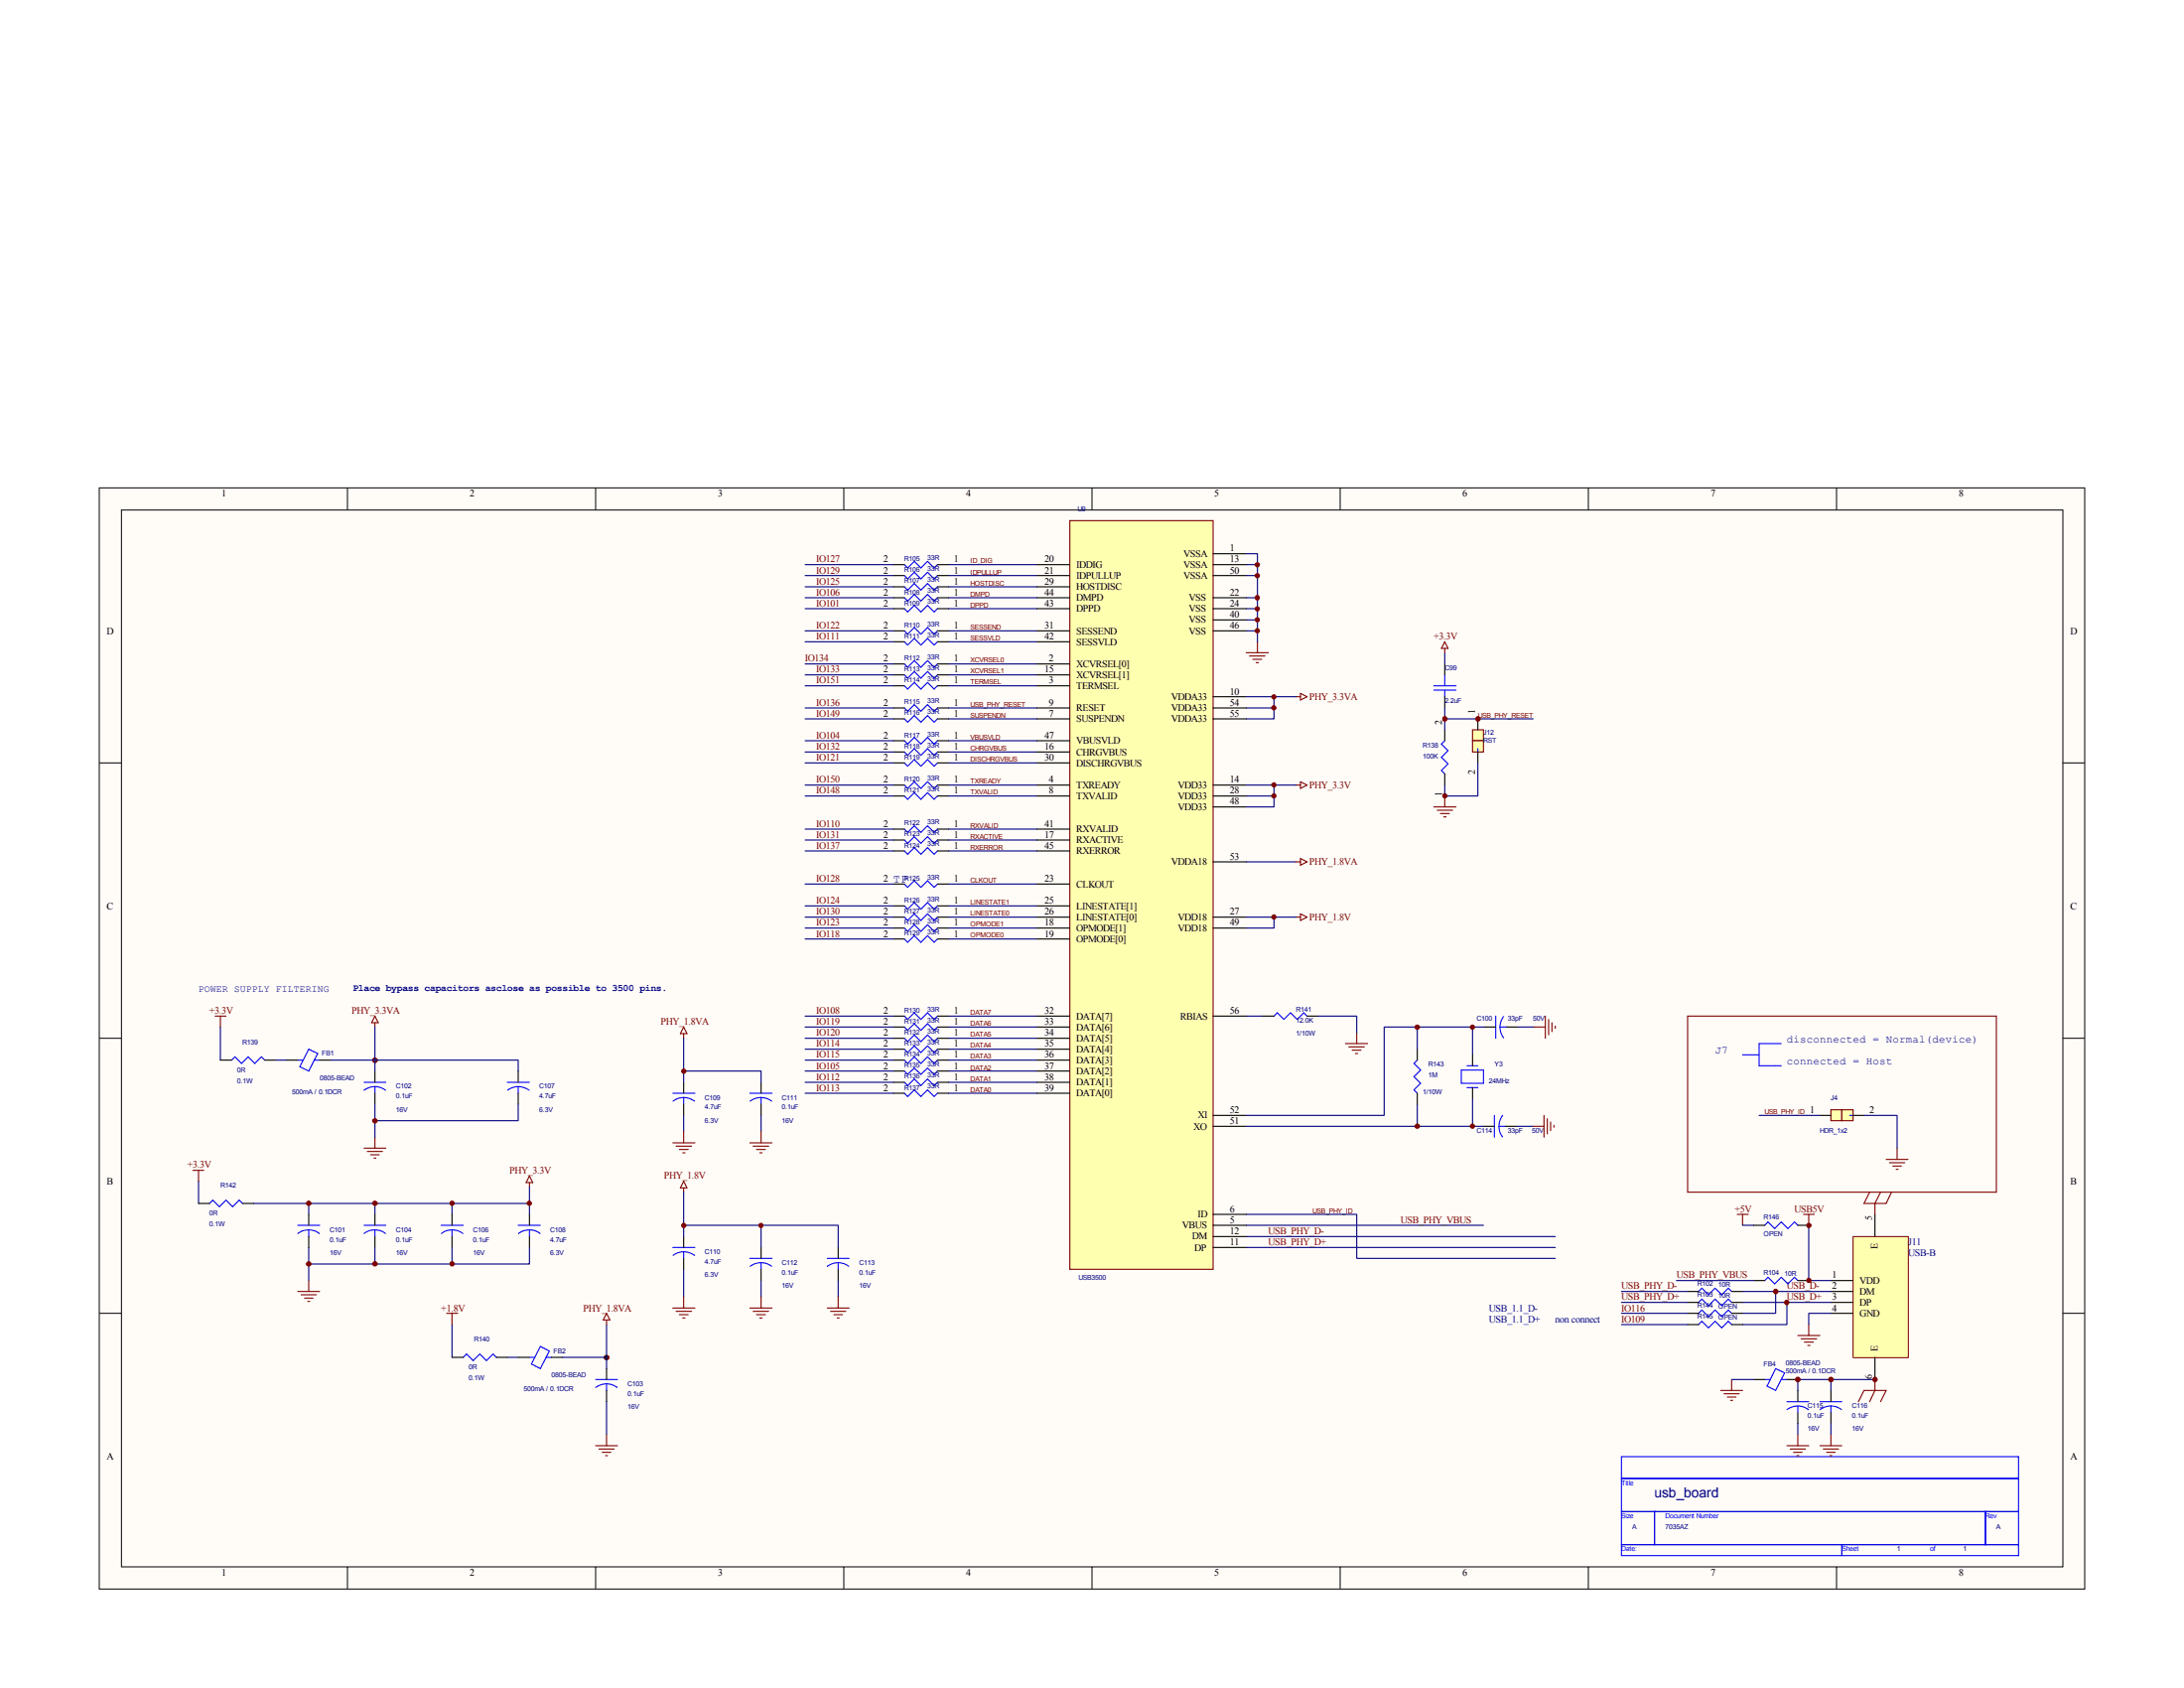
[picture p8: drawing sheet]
<svg xmlns="http://www.w3.org/2000/svg" width="279mm" height="216mm" viewBox="0 0 279 216" stroke-linecap="round" stroke-linejoin="round" font-family="sans-serif">
<path d="M12.7 62.4h254v140.8h-254z" fill="#fffcf8"/>
<g fill="none" stroke="#000" stroke-width=".13">
<path d="M12.7 62.4h254v140.8h-254zM15.5 65.2h248.4v135.2h-248.4zM44.4 62.4v2.8M76.2 62.4v2.8M107.9 62.4v2.8M139.7 62.4v2.8M171.4 62.4v2.8M203.2 62.4v2.8M234.9 62.4v2.8M12.7 97.6h2.8M263.9 97.6h2.8M12.7 132.8h2.8"/>
<path d="M263.9 132.8h2.8M12.7 168h2.8M263.9 168h2.8M44.4 200.4v2.8M76.2 200.4v2.8M107.9 200.4v2.8M139.7 200.4v2.8M171.4 200.4v2.8M203.2 200.4v2.8M234.9 200.4v2.8"/>
</g>
<path d="M207.4 186.3h50.8v2.8h-50.8zM207.4 189.1h50.8v4.2h-50.8zM207.4 193.3h4.3v4.3h-4.3zM207.4 197.6h28.2v1.4h-28.2zM211.7 193.3h42.3v4.3h-42.3zM235.6 197.6h22.6v1.4h-22.6zM254 193.3h4.2v4.3h-4.2z" fill="none" stroke="#00f" stroke-width=".14"/>
<g fill="none" stroke="#000080" stroke-width=".14">
<path d="M121.3 76.5h11.3M121.3 77.9h11.3M121.3 73.6h11.3M121.3 72.2h11.3M121.3 75.1h11.3M159.4 79.3h1.5M159.4 76.5h1.5M159.4 77.9h1.5M159.4 73.6h1.5M159.4 72.2h1.5M121.3 90.6h11.3M121.3 80.7h11.3"/>
<path d="M121.3 84.9h11.3M121.3 86.3h11.3M121.3 87.7h11.3M121.3 91.9h11.3M121.3 96.2h11.3M121.3 97.6h11.3M121.3 82.1h11.3M121.3 94.7h11.3M159.4 90.6h3.6M159.4 80.7h1.5M184.8 91.9h11.3M184.8 83.5v1.4"/>
<path d="M121.3 101.8h11.3M121.3 100.4h11.3M121.3 107.4h11.3M121.3 118.7h11.3M121.3 113.1h11.3M121.3 117.3h11.3M121.3 115.9h11.3M121.3 106h11.3M121.3 108.8h11.3M159.4 110.2h6.4M159.4 101.8h3.6M184.8 100.4v1.4"/>
<path d="M28.2 131.4v4.2M35.3 135.6h1.4M121.3 130h11.3M121.3 131.4h11.3M121.3 135.6h11.3M121.3 120.1h11.3M121.3 139.8h11.3M121.3 138.4h11.3M121.3 137h11.3M121.3 134.2h11.3M121.3 132.8h11.3M159.4 130h2.1"/>
<path d="M181.3 131.4v2.8M188.4 131.4v3.5M194.1 131.4h2.2M25.4 151.1v2.8M39.5 153.9v1.4M48 153.9v1.4M57.8 153.9v1.4M57.8 159.6v2.1M87.5 142.7v2M97.4 142.7v2M97.4 156.7v2.9M159.4 159.6h39.6"/>
<path d="M159.4 158.2h39.6M181.3 141.2v2.9M188.4 144.1h1.4M194 144.1h2.1M225 142.7h7.8M39.5 161.7h8.5M87.5 162.3v3.6M97.4 163.8v2.1M107.2 163.8v2.1"/>
</g>
<circle cx="48" cy="135.6" r=".29" fill="#800000"/>
<circle cx="48" cy="135.6" r=".29" fill="none" stroke="#800000" stroke-width=".13"/>
<circle cx="48" cy="135.6" r=".29" fill="#800000"/>
<circle cx="48" cy="135.6" r=".29" fill="none" stroke="#800000" stroke-width=".13"/>
<path d="M136.9 66.6h18.3v95.7h-18.3z" fill-rule="evenodd" fill="#ffffb0"/>
<path d="M136.9 66.6h18.3v95.7h-18.3z" fill="none" stroke="#800000" stroke-width=".14"/>
<g fill="none" stroke="#000" stroke-width=".14">
<path d="M132.6 77.9h4.3M132.6 76.5h4.3M132.6 73.6h4.3M132.6 72.2h4.3M132.6 75.1h4.3M155.2 70.8h4.2M155.2 79.3h4.2M155.2 77.9h4.2M155.2 76.5h4.2M155.2 73.6h4.2M155.2 72.2h4.2M132.6 84.9h4.3"/>
<path d="M132.6 87.7h4.3M132.6 91.9h4.3M132.6 82.1h4.3M132.6 80.7h4.3M132.6 94.7h4.3M132.6 90.6h4.3M132.6 86.3h4.3M132.6 96.2h4.3M132.6 97.6h4.3M155.2 91.9h4.2M155.2 80.7h4.2M155.2 90.6h4.2"/>
<path d="M155.2 89.1h4.2M184.8 84.9v1.4M184.8 89.1v1.5M132.6 100.4h4.3M132.6 101.8h4.3M132.6 106h4.3M132.6 108.8h4.3M132.6 118.7h4.3M132.6 107.4h4.3M132.6 113.1h4.3M132.6 115.9h4.3M132.6 117.3h4.3"/>
<path d="M155.2 100.4h4.2M155.2 101.8h4.2M155.2 103.2h4.2M155.2 118.7h4.2M155.2 110.2h4.2M155.2 117.3h4.2M48 137v1.4M48 139.8v1.4M87.5 138.4v1.4M97.4 138.4v1.4M132.6 137h4.3M132.6 138.4h4.3"/>
<path d="M132.6 139.8h4.3M132.6 130h4.3M132.6 120.1h4.3M132.6 131.4h4.3M132.6 132.8h4.3M132.6 134.2h4.3M132.6 135.6h4.3M155.2 130h4.2M161.5 130h1.5M167.2 130h1.4M181.3 134.2v1.4M181.3 139.8v1.4"/>
<path d="M188.4 134.9v1.4M188.4 139.1v1.4M39.5 155.3v1.4M39.5 158.2v1.4M48 155.3v1.4M48 158.2v1.4M57.8 155.3v1.4M57.8 158.2v1.4M87.5 141.2v1.5M87.5 158.2v1.4M97.4 141.2v1.5M97.4 159.6v1.4"/>
<path d="M155.2 156.7h4.2M155.2 155.3h4.2M155.2 144.1h4.2M155.2 142.7h4.2M155.2 159.6h4.2M155.2 158.2h4.2M189.8 144.1h1.4M192.6 144.1h1.4M87.5 161v1.3M97.4 162.3v1.5M224.4 176.4h1.4M228.6 176.4h1.4"/>
</g>
<g fill="none" stroke="#00f" stroke-width=".14">
<path d="M183.4 87.7h2.9M183.4 88.3h2.9M184.8 86.3v1.4M184.8 88.3v.8M46.6 138.4h2.8M48 139a2.19 2.19 0 0 1 1.3 .4M48 139a2.4 2.4 0 0 0-1.4 .4M48 139v.8M86.1 139.8h2.8M95.9 139.8h2.9M163 130l.4-.5 .9 .9 .8-.9 .8 .9 .9-.9 .4 .5M181.3 135.6l-.4 .4 .8 .9-.8 .8 .8 .9-.8 .8 .4 .4"/>
<path d="M186.9 136.9h2.9v1.7h-2.9zM187.7 139.1h1.4M187.7 136.3h1.4M38.1 156.7h2.8M39.5 157.3a1.96 1.96 0 0 1 1.4 .5M39.5 157.3a2.14 2.14 0 0 0-1.4 .5M39.5 157.3v.9M46.6 156.7h2.8M48 157.3a1.96 1.96 0 0 1 1.3 .5M48 157.3a2.14 2.14 0 0 0-1.4 .5M48 157.3v.9M56.4 156.7h2.9"/>
<path d="M57.8 157.3a2.14 2.14 0 0 1 1.4 .5M57.8 157.3a1.96 1.96 0 0 0-1.3 .5M57.8 157.3v.9M86.1 159.6h2.8M87.5 140.4a2.41 2.41 0 0 1 1.4 .4M87.5 140.4a2.19 2.19 0 0 0-1.4 .4M87.5 140.4v.8M97.4 140.4a2.28 2.28 0 0 1 1.3 .4M97.4 140.4a2.31 2.31 0 0 0-1.4 .4M97.4 140.4v.8M191.2 142.7v2.8M191.8 144.1a1.96 1.96 0 0 0 .4 1.3"/>
<path d="M191.8 144.1h.8M192.2 142.7a2.14 2.14 0 0 0-.4 1.4M234.2 142.7h.5M234.7 142.4h.5v.5h-.5zM87.5 160.1a2.41 2.41 0 0 1 1.4 .5M87.5 160.1a2.19 2.19 0 0 0-1.4 .5M87.5 160.1v.9M95.9 161h2.9M97.4 161.5a2.28 2.28 0 0 1 1.3 .5M97.4 161.5a2.31 2.31 0 0 0-1.4 .5M97.4 161.5v.8M225.8 176.4h.7"/>
<path d="M227.2 175l1.1 .6-1.1 2.2-1.1-.5zM227.9 176.4h.7"/>
<circle cx="236.4" cy="142.6" r=".29"/>
</g>
<path d="M234.2 141.9h1.4v1.4h-1.4z" fill-rule="evenodd" fill="#ffffb0"/>
<path d="M234.2 141.9h1.4v1.4h-1.4z" fill="none" stroke="#800000" stroke-width=".14"/>
<path d="M235.6 141.9h1.5v1.4h-1.5z" fill-rule="evenodd" fill="#ffffb0"/>
<g fill="none" stroke="#800000" stroke-width=".14">
<path d="M159.4 83.5h2.9M159.9 83.9h1.9M160.3 84.3h1.1M160.7 84.8h.3M160.9 82.1v1.4M165.8 89.1h.6M166.4 88.7l.8 .4-.8 .4zM166.4 100l.8 .4-.8 .4zM184.8 82.1l.5 .8h-.9zM184.8 82.9v.6M165.8 117.3h.6M165.8 110.2h.6"/>
<path d="M165.8 100.4h.6M166.4 116.9l.8 .4-.8 .4zM166.4 109.8l.8 .4-.8 .5zM183.4 103.2h2.9M183.9 103.6h1.9M184.3 104.1h1.1M184.7 104.5h.3M184.8 101.8v1.4M27.5 130h1.4M28.2 130v1.4M48 130l.4 .8h-.9zM48 130.8v.6"/>
<path d="M87.5 132.2v.6M87.5 131.4l.4 .8h-.9zM172.1 133.5h2.9M172.6 133.9h1.9M173 134.3h1.1M173.4 134.7h.3M173.6 132.1v1.4M196.3 131.4h1.4M197.7 130v2.8M198.1 130.4v2M198.5 130.8v1.2M199 131.2v.3"/>
<path d="M215.9 130h39.5v22.5h-39.5zM24.7 149.7h1.4M25.4 149.7v1.4M46.6 146.9h2.8M47 147.3h1.9M47.4 147.7h1.1M47.8 148.1h.3M48 145.5v1.4M67.7 150.4l.5 .9h-.9zM67.7 151.3v.5M86.1 146.2h2.8M86.5 146.6h2"/>
<path d="M86.9 147h1.2M87.3 147.4h.3M87.5 144.7v1.5M87.5 151.9v.6M87.5 151.1l.4 .8h-.9zM95.9 146.2h2.9M96.4 146.6h1.9M96.8 147h1.1M97.2 147.4h.3M97.4 144.7v1.5M196.1 144.1h1.4M197.5 142.7v2.8"/>
<path d="M197.9 143.1v1.9M198.4 143.5v1.1M198.8 143.9v.3M235.6 141.9h1.5v1.4h-1.5zM241.3 148.3h2.8M241.7 148.7h2M242.1 149.1h1.1M242.6 149.6h.2M242.7 146.9v1.4M38.1 165.2h2.8M38.5 165.6h2M38.9 166h1.1"/>
<path d="M39.4 166.5h.2M39.5 163.8v1.4M86.1 167.3h2.8M86.5 167.7h2M86.9 168.1h1.2M87.3 168.6h.3M87.5 165.9v1.4M95.9 167.3h2.9M96.4 167.7h1.9M96.8 168.1h1.1M97.2 168.6h.3M97.4 165.9v1.4"/>
<path d="M105.8 167.3h2.8M106.3 167.7h1.9M106.7 168.1h1.1M107.1 168.6h.3M107.2 165.9v1.4M228.6 184.9h2.8M229 185.3h2M229.4 185.8h1.1M229.9 186.2h.2M230 183.5v1.4M232.8 184.9h2.8M233.3 185.3h1.9"/>
<path d="M233.7 185.8h1.1M234.1 186.2h.3M234.2 183.5v1.4"/>
</g>
<g fill="none" stroke="#00f" stroke-width=".14">
<path d="M184.8 94.7l-.4 .5 .9 .8-.9 .9 .9 .8-.9 .9 .4 .4M29.6 135.6l.5-.4 .8 .8 .8-.8 .9 .8 .8-.8 .5 .4M38.1 135.6h.7M39.5 134.2l1.1 .5-1.1 2.3-1.1-.6zM40.2 135.6h.7M64.9 138.4h2.8M66.3 139a2.41 2.41 0 0 1 1.4 .4M66.3 139a2.19 2.19 0 0 0-1.4 .4M66.3 139v.8M191.3 130v2.8M191.9 131.4a2.31 2.31 0 0 0 .5 1.4M191.9 131.4h.8"/>
<path d="M192.4 130a2.28 2.28 0 0 0-.5 1.4M222.9 134.9h2.1M227.9 133.5h-2.9v2.8h2.9M26.8 153.9l.4-.4 .9 .8 .8-.8 .9 .8 .8-.8 .4 .4M66.3 156.7h2.8M67.7 157.3a2.03 2.03 0 0 1 1.4 .5M67.7 157.3a2.07 2.07 0 0 0-1.4 .5M67.7 157.3v.9M236.6 142.7h.5M105.8 161h2.8M107.2 161.5a2.19 2.19 0 0 1 1.4 .5M107.2 161.5a2.41 2.41 0 0 0-1.4 .5"/>
<path d="M107.2 161.5v.8M228.6 179.3h2.8M230 179.8a2.19 2.19 0 0 1 1.4 .5M230 179.8a2.41 2.41 0 0 0-1.4 .5M230 179.8v.9M232.8 179.3h2.8M234.2 179.8a2.19 2.19 0 0 1 1.4 .5M234.2 179.8a2.41 2.41 0 0 0-1.4 .5M234.2 179.8v.9"/>
</g>
<g fill="none" stroke="#000" stroke-width=".14">
<path d="M184.8 93.3v1.4M184.8 99v1.4M28.2 135.6h1.4M33.9 135.6h1.4M36.7 135.6h1.4M40.9 135.6h1.4M66.3 137v1.4M66.3 139.8v1.4M189.9 131.4h1.4M192.7 131.4h1.4M25.4 153.9h1.4M31 153.9h1.4"/>
<path d="M67.7 155.3v1.4M67.7 158.2v1.4M107.2 159.6v1.4M232.8 142.7h1.4M237.1 142.7h1.4M107.2 162.3v1.5M230 177.8v1.5M234.2 177.8v1.5M230 180.7v1.4M234.2 180.7v1.4"/>
</g>
<g fill="none" stroke="#000080" stroke-width=".14">
<path d="M159.4 70.8h1.5v11.3M159.4 89.1h6.4M163 89.1v2.8h-3.6M184.8 90.6v2.7M159.4 117.3h6.4M159.4 100.4h6.4M163 117.3v1.4h-3.6M163 100.4v2.8h-3.6M42.3 135.6h24v1.4M48 131.4v5.6M87.5 137h9.9v1.4M87.5 132.8v5.6"/>
<path d="M168.6 130h5v2.1M189.9 131.4h-12.8v11.3h-17.7M32.4 153.9h35.3M39.5 159.6v4.2M48 159.6v2.1h19.7v-2.1M48 141.2v4.3M66.3 141.2v2.1h-18.3M67.7 151.8v3.5M87.5 156.7h19.7v2.9M87.5 152.5v5.7M159.4 155.3h14.2v5.7h25.4M159.4 156.7h30.4"/>
<path d="M188.4 140.5v3.6h-29M238.5 142.7h4.2v4.2M57.8 169.4v4.2M64.9 173.6h1.4"/>
</g>
<circle cx="77.6" cy="173.6" r=".29" fill="#800000"/>
<circle cx="77.6" cy="173.6" r=".29" fill="none" stroke="#800000" stroke-width=".13"/>
<circle cx="77.6" cy="173.6" r=".29" fill="#800000"/>
<circle cx="77.6" cy="173.6" r=".29" fill="none" stroke="#800000" stroke-width=".13"/>
<path d="M59.3 173.6l.4-.4 .8 .8 .9-.8 .8 .8 .9-.8 .4 .4M67.7 173.6h.7M69.1 172.2l1.2 .6-1.2 2.2-1.1-.5zM69.8 173.6h.7M76.2 176.4h2.8M77.6 177a2.19 2.19 0 0 1 1.4 .5M77.6 177a2.4 2.4 0 0 0-1.4 .5M77.6 177v.8" fill="none" stroke="#00f" stroke-width=".14"/>
<path d="M57.8 173.6h1.5M63.5 173.6h1.4M66.3 173.6h1.4M70.5 173.6h1.5M77.6 175v1.4M77.6 177.8v1.5" fill="none" stroke="#000" stroke-width=".14"/>
<path d="M57.1 168h1.4M57.8 168v1.4M77.6 168.8v.6M77.6 168l.4 .8h-.8zM76.2 184.9h2.8M76.6 185.3h2M77 185.8h1.1M77.5 186.2h.2M77.6 183.5v1.4" fill="none" stroke="#800000" stroke-width=".14"/>
<path d="M72 173.6h5.6M77.6 169.4v5.6M77.6 179.3v4.2" fill="none" stroke="#000080" stroke-width=".14"/>
<path d="M237.1 158.2h7v15.5h-7z" fill="#ffffb0"/>
<path d="M237.1 158.2h7v15.5h-7z" fill="none" stroke="#800000" stroke-width=".13"/>
<g fill="none" stroke="#000" stroke-width=".14">
<path d="M114.3 72.2h1.4M114.3 73.6h1.4M114.3 75.1h1.4M114.3 76.5h1.4M114.3 77.9h1.4M119.9 72.2h1.4M119.9 73.6h1.4M119.9 75.1h1.4M119.9 76.5h1.4M119.9 77.9h1.4M114.3 80.7h1.4M114.3 82.1h1.4"/>
<path d="M114.3 84.9h1.4M114.3 86.3h1.4M114.3 87.7h1.4M114.3 90.6h1.4M114.3 91.9h1.4M114.3 96.2h1.4M114.3 97.6h1.4M114.3 94.7h1.4M119.9 80.7h1.4M119.9 82.1h1.4M119.9 84.9h1.4M119.9 86.3h1.4"/>
<path d="M119.9 87.7h1.4M119.9 90.6h1.4M119.9 91.9h1.4M119.9 96.2h1.4M119.9 97.6h1.4M119.9 94.7h1.4M114.3 106h1.4M114.3 107.4h1.4M114.3 100.4h1.4M114.3 101.8h1.4M114.3 108.8h1.4M114.3 113.1h1.4"/>
<path d="M114.3 115.9h1.4M114.3 118.7h1.4M114.3 117.3h1.4M119.9 106h1.4M119.9 107.4h1.4M119.9 100.4h1.4M119.9 101.8h1.4M119.9 108.8h1.4M119.9 113.1h1.4M119.9 115.9h1.4M119.9 118.7h1.4M119.9 117.3h1.4"/>
<path d="M114.3 120.1h1.4M114.3 130h1.4M114.3 131.4h1.4M114.3 132.8h1.4M114.3 134.2h1.4M114.3 135.6h1.4M114.3 137h1.4M114.3 138.4h1.4M114.3 139.8h1.4M119.9 120.1h1.4M119.9 130h1.4M119.9 131.4h1.4"/>
<path d="M119.9 132.8h1.4M119.9 134.2h1.4M119.9 135.6h1.4M119.9 137h1.4M119.9 138.4h1.4M119.9 139.8h1.4M224.4 156.7h1.4M230 156.7h1.4M239.9 155.3v2.9M215.9 165.2h1.4M215.9 166.6h1.4M215.9 168h1.4"/>
<path d="M215.9 169.4h1.4M221.5 165.2h1.4M221.5 166.6h1.4M221.5 168h1.4M221.5 169.4h1.4M224.4 163.8h1.4M230 163.8h1.4M234.2 163.8h2.9M234.2 165.2h2.9M234.2 166.6h2.9M234.2 168h2.9M239.9 173.6v2.8"/>
</g>
<g fill="none" stroke="#000080" stroke-width=".14">
<path d="M103 72.2h11.3M103 73.6h11.3M103 75.1h11.3M103 76.5h11.3M103 77.9h11.3M103 80.7h11.3M103 82.1h11.3M103 84.9h11.3M103 86.3h11.3M103 87.7h11.3M103 90.6h11.3M103 91.9h11.3"/>
<path d="M103 94.7h11.3M103 96.2h11.3M103 97.6h11.3M103 100.4h11.3M103 101.8h11.3M103 107.4h11.3M103 106h11.3M103 108.8h11.3M103 113.1h11.3M103 117.3h11.3M103 115.9h11.3M103 118.7h11.3"/>
<path d="M103 130h11.3M103 120.1h11.3M103 131.4h11.3M103 132.8h11.3M103 134.2h11.3M103 135.6h11.3M103 137h11.3M103 138.4h11.3M103 139.8h11.3M222.9 156.7h1.5M231.4 156.7v7.1h2.8M207.4 165.2h8.5"/>
<path d="M207.4 166.6h8.5M207.4 168h8.5M207.4 169.4h8.5M214.5 163.8h9.9M221.5 176.4h2.9M222.9 165.2h11.3M222.9 166.6h11.3M227.2 165.2v2.8h-4.3M228.6 166.6v2.8h-5.7M234.2 168h-2.8v1.4M234.2 176.4v1.4M239.9 176.4h-9.9v1.4"/>
<path d="M230 182.1v1.4M234.2 182.1v1.4"/>
</g>
<g fill="none" stroke="#800000" stroke-width=".14">
<path d="M222.2 155.3h1.4M222.9 155.3v1.4M230.7 155.3h1.4M231.4 155.3v1.4M239.2 152.5l-.7 1.4h2.8l.7-1.4M240.6 152.5l-.7 1.4v1.4M220.1 177.8h2.8M220.6 178.3h1.9M221 178.7h1.1M221.4 179.1h.3M221.5 176.4v1.4M230 170.8h2.8"/>
<path d="M230.4 171.2h2M230.8 171.7h1.2M231.3 172.1h.3M231.4 169.4v1.4M237.7 179.3l.8-1.5h2.8l-.7 1.5M239.9 176.4v1.4l-.7 1.5"/>
</g>
<g fill="none" stroke="#00f" stroke-width=".14">
<path d="M115.7 72.2l.4 .4 .9-.8 .8 .8 .9-.8 .8 .8 .4-.4M115.7 73.6l.4 .4 .9-.8 .8 .8 .9-.8 .8 .8 .4-.4M115.7 75.1l.4 .4 .9-.9 .8 .9 .9-.9 .8 .9 .4-.4M115.7 76.5l.4 .4 .9-.9 .8 .9 .9-.9 .8 .9 .4-.4M115.7 77.9l.4 .4 .9-.9 .8 .9 .9-.9 .8 .9 .4-.4M115.7 80.7l.4 .4 .9-.8 .8 .8 .9-.8 .8 .8 .4-.4M115.7 82.1l.4 .4 .9-.8 .8 .8 .9-.8 .8 .8 .4-.4M115.7 84.9l.4 .4 .9-.8 .8 .8 .9-.8 .8 .8 .4-.4M115.7 86.3l.4 .4 .9-.8 .8 .8 .9-.8 .8 .8 .4-.4M115.7 87.7l.4 .4 .9-.8 .8 .8 .9-.8 .8 .8 .4-.4M115.7 90.6l.4 .4 .9-.9 .8 .9 .9-.9 .8 .9 .4-.4M115.7 91.9l.4 .5 .9-.9 .8 .9 .9-.9 .8 .9 .4-.5"/>
<path d="M115.7 96.2l.4 .4 .9-.8 .8 .8 .9-.8 .8 .8 .4-.4M115.7 97.6l.4 .4 .9-.8 .8 .8 .9-.8 .8 .8 .4-.4M115.7 94.7l.4 .5 .9-.9 .8 .9 .9-.9 .8 .9 .4-.5M188.8 93.8h.6v.5h-.6zM189.1 93.3v.5M115.7 106l.4 .5 .9-.9 .8 .9 .9-.9 .8 .9 .4-.5M115.7 107.4l.4 .5 .9-.9 .8 .9 .9-.9 .8 .9 .4-.5M115.7 100.4l.4 .4 .9-.8 .8 .8 .9-.8 .8 .8 .4-.4M115.7 101.8l.4 .4 .9-.8 .8 .8 .9-.8 .8 .8 .4-.4M115.7 108.8l.4 .5 .9-.9 .8 .9 .9-.9 .8 .9 .4-.5M115.7 113.1l.4 .4 .9-.9 .8 .9 .9-.9 .8 .9 .4-.4M115.7 115.9l.4 .4 .9-.9 .8 .9 .9-.9 .8 .9 .4-.4"/>
<path d="M115.7 118.7l.4 .4 .9-.8 .8 .8 .9-.8 .8 .8 .4-.4M115.7 117.3l.4 .4 .9-.8 .8 .8 .9-.8 .8 .8 .4-.4M115.7 120.1l.4 .4 .9-.8 .8 .8 .9-.8 .8 .8 .4-.4M115.7 130l.4 .4 .9-.9 .8 .9 .9-.9 .8 .9 .4-.4M115.7 131.4l.4 .4 .9-.9 .8 .9 .9-.9 .8 .9 .4-.4M115.7 132.8l.4 .4 .9-.8 .8 .8 .9-.8 .8 .8 .4-.4M115.7 134.2l.4 .4 .9-.8 .8 .8 .9-.8 .8 .8 .4-.4M115.7 135.6l.4 .4 .9-.8 .8 .8 .9-.8 .8 .8 .4-.4M115.7 137l.4 .4 .9-.8 .8 .8 .9-.8 .8 .8 .4-.4M115.7 138.4l.4 .5 .9-.9 .8 .9 .9-.9 .8 .9 .4-.5M115.7 139.8l.4 .5 .9-.9 .8 .9 .9-.9 .8 .9 .4-.5M225.8 156.7l.4-.4 .8 .8 .9-.8 .8 .8 .9-.8 .4 .4"/>
<path d="M217.3 165.2l.4-.4 .9 .8 .8-.8 .9 .8 .8-.8 .4 .4M217.3 166.6l.4-.4 .9 .8 .8-.8 .9 .8 .8-.8 .4 .4M217.3 168l.4-.4 .9 .8 .8-.8 .9 .8 .8-.8 .4 .4M217.3 169.4l.4-.4 .9 .8 .8-.8 .9 .8 .8-.8 .4 .4M225.8 163.8l.4-.4 .8 .8 .9-.8 .8 .8 .9-.8 .4 .4"/>
<circle cx="189.1" cy="95.5" r=".29"/>
</g>
<path d="M188.4 93.3h1.4v1.4h-1.4z" fill-rule="evenodd" fill="#ffffb0"/>
<path d="M188.4 93.3h1.4v1.4h-1.4z" fill="none" stroke="#800000" stroke-width=".14"/>
<path d="M188.4 94.7h1.4v1.5h-1.4z" fill-rule="evenodd" fill="#ffffb0"/>
<path d="M188.4 94.7h1.4v1.5h-1.4z" fill="none" stroke="#800000" stroke-width=".14"/>
<path d="M189.1 95.8v.4" fill="none" stroke="#00f" stroke-width=".14"/>
<path d="M189.1 91.9v1.4M189.1 96.2v1.4" fill="none" stroke="#000" stroke-width=".14"/>
<path d="M189.1 97.6v4.2h-4.3" fill="none" stroke="#000080" stroke-width=".14"/>
<circle cx="57.8" cy="161.7" r=".28" fill="#800000"/>
<circle cx="57.8" cy="161.7" r=".28" fill="none" stroke="#800000" stroke-width=".13"/>
<circle cx="39.5" cy="153.9" r=".29" fill="#800000"/>
<circle cx="39.5" cy="153.9" r=".29" fill="none" stroke="#800000" stroke-width=".13"/>
<circle cx="48" cy="153.9" r=".29" fill="#800000"/>
<circle cx="48" cy="153.9" r=".29" fill="none" stroke="#800000" stroke-width=".13"/>
<circle cx="48" cy="161.7" r=".29" fill="#800000"/>
<circle cx="48" cy="161.7" r=".29" fill="none" stroke="#800000" stroke-width=".13"/>
<circle cx="39.5" cy="161.7" r=".29" fill="#800000"/>
<circle cx="39.5" cy="161.7" r=".29" fill="none" stroke="#800000" stroke-width=".13"/>
<circle cx="97.3" cy="156.7" r=".27" fill="#800000"/>
<circle cx="97.3" cy="156.7" r=".27" fill="none" stroke="#800000" stroke-width=".13"/>
<circle cx="57.8" cy="153.9" r=".28" fill="#800000"/>
<circle cx="57.8" cy="153.9" r=".28" fill="none" stroke="#800000" stroke-width=".13"/>
<circle cx="163" cy="101.8" r=".28" fill="#800000"/>
<circle cx="163" cy="101.8" r=".28" fill="none" stroke="#800000" stroke-width=".13"/>
<circle cx="163" cy="90.5" r=".28" fill="#800000"/>
<circle cx="163" cy="90.5" r=".28" fill="none" stroke="#800000" stroke-width=".13"/>
<circle cx="181.3" cy="144" r=".29" fill="#800000"/>
<circle cx="181.3" cy="144" r=".29" fill="none" stroke="#800000" stroke-width=".13"/>
<circle cx="181.3" cy="131.4" r=".29" fill="#800000"/>
<circle cx="181.3" cy="131.4" r=".29" fill="none" stroke="#800000" stroke-width=".13"/>
<circle cx="188.4" cy="131.4" r=".27" fill="#800000"/>
<circle cx="188.4" cy="131.4" r=".27" fill="none" stroke="#800000" stroke-width=".13"/>
<circle cx="160.8" cy="79.3" r=".27" fill="#800000"/>
<circle cx="160.8" cy="79.3" r=".27" fill="none" stroke="#800000" stroke-width=".13"/>
<circle cx="160.8" cy="80.7" r=".28" fill="#800000"/>
<circle cx="160.8" cy="80.7" r=".28" fill="none" stroke="#800000" stroke-width=".13"/>
<circle cx="160.8" cy="76.5" r=".28" fill="#800000"/>
<circle cx="160.8" cy="76.5" r=".28" fill="none" stroke="#800000" stroke-width=".13"/>
<circle cx="160.8" cy="77.9" r=".27" fill="#800000"/>
<circle cx="160.8" cy="77.9" r=".27" fill="none" stroke="#800000" stroke-width=".13"/>
<circle cx="160.8" cy="73.6" r=".27" fill="#800000"/>
<circle cx="160.8" cy="73.6" r=".27" fill="none" stroke="#800000" stroke-width=".13"/>
<circle cx="160.8" cy="72.2" r=".27" fill="#800000"/>
<circle cx="160.8" cy="72.2" r=".27" fill="none" stroke="#800000" stroke-width=".13"/>
<circle cx="188.4" cy="144" r=".28" fill="#800000"/>
<circle cx="188.4" cy="144" r=".28" fill="none" stroke="#800000" stroke-width=".13"/>
<circle cx="184.8" cy="91.9" r=".29" fill="#800000"/>
<circle cx="184.8" cy="91.9" r=".29" fill="none" stroke="#800000" stroke-width=".13"/>
<circle cx="184.8" cy="101.8" r=".28" fill="#800000"/>
<circle cx="184.8" cy="101.8" r=".28" fill="none" stroke="#800000" stroke-width=".13"/>
<circle cx="230" cy="176.4" r=".3" fill="#800000"/>
<circle cx="230" cy="176.4" r=".3" fill="none" stroke="#800000" stroke-width=".13"/>
<circle cx="48" cy="143.4" r=".29" fill="#800000"/>
<circle cx="48" cy="143.4" r=".29" fill="none" stroke="#800000" stroke-width=".13"/>
<circle cx="67.7" cy="153.9" r=".28" fill="#800000"/>
<circle cx="67.7" cy="153.9" r=".28" fill="none" stroke="#800000" stroke-width=".13"/>
<circle cx="87.5" cy="156.7" r=".28" fill="#800000"/>
<circle cx="87.5" cy="156.7" r=".28" fill="none" stroke="#800000" stroke-width=".13"/>
<circle cx="87.5" cy="137" r=".28" fill="#800000"/>
<circle cx="87.5" cy="137" r=".28" fill="none" stroke="#800000" stroke-width=".13"/>
<circle cx="163" cy="117.3" r=".28" fill="#800000"/>
<circle cx="163" cy="117.3" r=".28" fill="none" stroke="#800000" stroke-width=".13"/>
<circle cx="163" cy="100.4" r=".27" fill="#800000"/>
<circle cx="163" cy="100.4" r=".27" fill="none" stroke="#800000" stroke-width=".13"/>
<circle cx="163" cy="89.1" r=".27" fill="#800000"/>
<circle cx="163" cy="89.1" r=".27" fill="none" stroke="#800000" stroke-width=".13"/>
<circle cx="239.9" cy="176.4" r=".29" fill="#800000"/>
<circle cx="239.9" cy="176.4" r=".29" fill="none" stroke="#800000" stroke-width=".13"/>
<circle cx="231.4" cy="163.8" r=".28" fill="#800000"/>
<circle cx="231.4" cy="163.8" r=".28" fill="none" stroke="#800000" stroke-width=".13"/>
<circle cx="231.4" cy="156.7" r=".28" fill="#800000"/>
<circle cx="231.4" cy="156.7" r=".28" fill="none" stroke="#800000" stroke-width=".13"/>
<circle cx="234.2" cy="176.4" r=".3" fill="#800000"/>
<circle cx="234.2" cy="176.4" r=".3" fill="none" stroke="#800000" stroke-width=".13"/>
<circle cx="227.2" cy="165.2" r=".29" fill="#800000"/>
<circle cx="227.2" cy="165.2" r=".29" fill="none" stroke="#800000" stroke-width=".13"/>
<circle cx="228.6" cy="166.6" r=".28" fill="#800000"/>
<circle cx="228.6" cy="166.6" r=".28" fill="none" stroke="#800000" stroke-width=".13"/>
<circle cx="189.1" cy="91.9" r=".29" fill="#800000"/>
<circle cx="189.1" cy="91.9" r=".29" fill="none" stroke="#800000" stroke-width=".13"/>
<text font-size="1.8" fill="#000080" x="211.7" y="191.5">usb_board</text>
<text font-size="1.5" fill="#000080" x="114.3" y="112.9">TP</text>
<g font-size="1.4" fill="#000080">
<text x="219.4" y="134.7">J7</text>
<text x="228.6" y="133.3">disconnected = Normal(device)</text>
<text x="228.6" y="136.1">connected = Host</text>
</g>
<g font-size="1.3">
<text x="28.4" y="63.5">1</text>
<text x="60.1" y="63.5">2</text>
<text x="91.9" y="63.5">3</text>
<text x="123.6" y="63.5">4</text>
<text x="155.4" y="63.5">5</text>
<text x="187.1" y="63.5">6</text>
<text x="218.9" y="63.5">7</text>
<text x="250.6" y="63.5">8</text>
<text x="113" y="71.9">2</text>
<text x="122" y="71.9">1</text>
<text x="133.6" y="71.9">20</text>
<text x="151.4" y="71.2">VSSA</text>
<text x="157.4" y="70.5">1</text>
<text x="157.4" y="71.9">13</text>
<text x="113" y="73.4">2</text>
<text x="113" y="74.8">2</text>
<text x="113" y="76.2">2</text>
<text x="113" y="77.6">2</text>
<text x="122" y="73.4">1</text>
<text x="122" y="74.8">1</text>
<text x="122" y="76.2">1</text>
<text x="122" y="77.6">1</text>
<text x="133.6" y="77.6">43</text>
<text x="133.6" y="76.2">44</text>
<text x="133.6" y="73.4">21</text>
<text x="133.6" y="74.8">29</text>
<text x="137.7" y="76.9">DMPD</text>
<text x="137.7" y="72.6">IDDIG</text>
<text x="137.7" y="74">IDPULLUP</text>
<text x="137.7" y="75.5">HOSTDISC</text>
<text x="151.4" y="74">VSSA</text>
<text x="151.4" y="72.6">VSSA</text>
<text x="152.1" y="76.9">VSS</text>
<text x="157.4" y="76.2">22</text>
<text x="157.4" y="77.6">24</text>
<text x="157.4" y="73.4">50</text>
<text x="13.7" y="81.1">D</text>
<text x="113" y="80.4">2</text>
<text x="113" y="81.8">2</text>
<text x="122" y="80.4">1</text>
<text x="122" y="81.8">1</text>
<text x="133.6" y="81.8">42</text>
<text x="133.6" y="80.4">31</text>
<text x="137.7" y="82.5">SESSVLD</text>
<text x="137.7" y="78.3">DPPD</text>
<text x="137.7" y="81.1">SESSEND</text>
<text x="152.1" y="79.7">VSS</text>
<text x="152.1" y="81.1">VSS</text>
<text x="152.1" y="78.3">VSS</text>
<text x="157.4" y="79">40</text>
<text x="157.4" y="80.4">46</text>
<text x="264.9" y="81.1">D</text>
<text x="113" y="84.6">2</text>
<text x="113" y="86">2</text>
<text x="113" y="87.4">2</text>
<text x="122" y="84.6">1</text>
<text x="122" y="86">1</text>
<text x="122" y="87.4">1</text>
<text x="133.6" y="86">15</text>
<text x="134.2" y="84.6">2</text>
<text x="134.2" y="87.4">3</text>
<text x="137.7" y="85.3">XCVRSEL[0]</text>
<text x="137.7" y="88.1">TERMSEL</text>
<text x="137.7" y="86.7">XCVRSEL[1]</text>
<text x="149.9" y="89.5">VDDA33</text>
<text x="157.4" y="88.9">10</text>
<text x="113" y="90.3">2</text>
<text x="113" y="91.7">2</text>
<text x="113" y="95.9">2</text>
<text x="113" y="94.5">2</text>
<text x="122" y="90.3">1</text>
<text x="122" y="91.7">1</text>
<text x="122" y="95.9">1</text>
<text x="122" y="94.5">1</text>
<text x="133.6" y="94.5">47</text>
<text x="133.6" y="95.9">16</text>
<text x="134.2" y="91.7">7</text>
<text x="134.2" y="90.3">9</text>
<text x="137.7" y="92.4">SUSPENDN</text>
<text x="137.7" y="95.2">VBUSVLD</text>
<text x="137.7" y="91">RESET</text>
<text x="149.9" y="91">VDDA33</text>
<text x="149.9" y="92.4">VDDA33</text>
<text x="157.4" y="90.3">54</text>
<text x="157.4" y="91.7">55</text>
<text x="184.5" y="92.7" transform="rotate(-90 184.5 92.7)">2</text>
<text x="188.7" y="91.3" transform="rotate(-90 188.7 91.3)">1</text>
<text x="113" y="97.3">2</text>
<text x="113" y="100.1">2</text>
<text x="113" y="101.5">2</text>
<text x="122" y="97.3">1</text>
<text x="122" y="100.1">1</text>
<text x="122" y="101.5">1</text>
<text x="133.6" y="97.3">30</text>
<text x="134.2" y="100.1">4</text>
<text x="134.2" y="101.5">8</text>
<text x="137.7" y="100.8">TXREADY</text>
<text x="137.7" y="96.6">CHRGVBUS</text>
<text x="137.7" y="98">DISCHRGVBUS</text>
<text x="150.7" y="100.8">VDD33</text>
<text x="157.4" y="100.1">14</text>
<text x="157.4" y="101.5">28</text>
<text x="184.5" y="101.8" transform="rotate(-90 184.5 101.8)">1</text>
<text x="188.7" y="99" transform="rotate(-90 188.7 99)">2</text>
<text x="113" y="105.7">2</text>
<text x="113" y="107.1">2</text>
<text x="122" y="105.7">1</text>
<text x="122" y="107.1">1</text>
<text x="133.6" y="105.7">41</text>
<text x="133.6" y="107.1">17</text>
<text x="137.7" y="102.2">TXVALID</text>
<text x="137.7" y="106.4">RXVALID</text>
<text x="137.7" y="107.9">RXACTIVE</text>
<text x="150.7" y="103.6">VDD33</text>
<text x="150.7" y="102.2">VDD33</text>
<text x="157.4" y="102.9">48</text>
<text x="113" y="108.5">2</text>
<text x="113" y="112.8">2</text>
<text x="122" y="108.5">1</text>
<text x="122" y="112.8">1</text>
<text x="133.6" y="108.5">45</text>
<text x="133.6" y="112.8">23</text>
<text x="137.7" y="109.3">RXERROR</text>
<text x="137.7" y="113.5">CLKOUT</text>
<text x="149.9" y="110.7">VDDA18</text>
<text x="157.4" y="110">53</text>
<text x="13.7" y="116.3">C</text>
<text x="113" y="115.6">2</text>
<text x="113" y="118.4">2</text>
<text x="113" y="117">2</text>
<text x="113" y="119.8">2</text>
<text x="122" y="115.6">1</text>
<text x="122" y="118.4">1</text>
<text x="122" y="117">1</text>
<text x="122" y="119.8">1</text>
<text x="133.6" y="118.4">18</text>
<text x="133.6" y="119.8">19</text>
<text x="133.6" y="115.6">25</text>
<text x="133.6" y="117">26</text>
<text x="137.7" y="119.1">OPMODE[1]</text>
<text x="137.7" y="116.3">LINESTATE[1]</text>
<text x="137.7" y="117.7">LINESTATE[0]</text>
<text x="150.7" y="119.1">VDD18</text>
<text x="150.7" y="117.7">VDD18</text>
<text x="157.4" y="118.4">49</text>
<text x="157.4" y="117">27</text>
<text x="264.9" y="116.3">C</text>
<text x="137.7" y="120.5">OPMODE[0]</text>
<text x="113" y="129.7">2</text>
<text x="113" y="131.1">2</text>
<text x="122" y="129.7">1</text>
<text x="122" y="131.1">1</text>
<text x="133.6" y="129.7">32</text>
<text x="133.6" y="131.1">33</text>
<text x="137.7" y="130.4">DATA[7]</text>
<text x="137.7" y="131.8">DATA[6]</text>
<text x="151" y="130.4">RBIAS</text>
<text x="157.4" y="129.7">56</text>
<text x="113" y="132.5">2</text>
<text x="113" y="133.9">2</text>
<text x="113" y="135.3">2</text>
<text x="113" y="136.7">2</text>
<text x="122" y="132.5">1</text>
<text x="122" y="133.9">1</text>
<text x="122" y="135.3">1</text>
<text x="122" y="136.7">1</text>
<text x="133.6" y="136.7">37</text>
<text x="133.6" y="132.5">34</text>
<text x="133.6" y="133.9">35</text>
<text x="133.6" y="135.3">36</text>
<text x="137.7" y="137.4">DATA[2]</text>
<text x="137.7" y="133.2">DATA[5]</text>
<text x="137.7" y="134.6">DATA[4]</text>
<text x="137.7" y="136">DATA[3]</text>
<text x="113" y="138.1">2</text>
<text x="113" y="139.5">2</text>
<text x="122" y="138.1">1</text>
<text x="122" y="139.5">1</text>
<text x="133.6" y="138.1">38</text>
<text x="133.6" y="139.5">39</text>
<text x="137.7" y="138.9">DATA[1]</text>
<text x="137.7" y="140.3">DATA[0]</text>
<text x="153.2" y="143">XI</text>
<text x="157.4" y="143.8">51</text>
<text x="157.4" y="142.4">52</text>
<text x="231.6" y="142.4">1</text>
<text x="239.2" y="142.4">2</text>
<text x="152.7" y="144.5">XO</text>
<text x="13.7" y="151.5">B</text>
<text x="153.2" y="155.7">ID</text>
<text x="157.4" y="155">6</text>
<text x="264.9" y="151.5">B</text>
<text x="151.3" y="157.1">VBUS</text>
<text x="152.5" y="158.5">DM</text>
<text x="152.8" y="160">DP</text>
<text x="157.4" y="156.4">5</text>
<text x="157.4" y="159.3">11</text>
<text x="157.4" y="157.9">12</text>
<text x="239.5" y="156" transform="rotate(-90 239.5 156)">5</text>
<text x="240.2" y="159.7" transform="rotate(-90 240.2 159.7)">E</text>
<text x="234.4" y="163.5">1</text>
<text x="234.4" y="164.9">2</text>
<text x="234.4" y="166.3">3</text>
<text x="234.4" y="167.7">4</text>
<text x="237.9" y="164.2">VDD</text>
<text x="237.9" y="165.6">DM</text>
<text x="237.9" y="167">DP</text>
<text x="237.9" y="168.4">GND</text>
<text x="240.2" y="172.8" transform="rotate(-90 240.2 172.8)">E</text>
<text x="239.5" y="176.4" transform="rotate(-90 239.5 176.4)">6</text>
<text x="13.7" y="186.7">A</text>
<text x="264.9" y="186.7">A</text>
<text x="28.4" y="201.5">1</text>
<text x="60.1" y="201.5">2</text>
<text x="91.9" y="201.5">3</text>
<text x="123.6" y="201.5">4</text>
<text x="155.4" y="201.5">5</text>
<text x="187.1" y="201.5">6</text>
<text x="218.9" y="201.5">7</text>
<text x="250.6" y="201.5">8</text>
</g>
<g font-size="1.3" fill="#800000">
<text x="104.4" y="71.9">IO127</text>
<text x="104.4" y="73.4">IO129</text>
<text x="104.4" y="74.8">IO125</text>
<text x="104.4" y="76.2">IO106</text>
<text x="104.4" y="77.6">IO101</text>
<text x="104.4" y="81.8">IO111</text>
<text x="104.4" y="80.4">IO122</text>
<text x="183.4" y="81.8">+3.3V</text>
<text x="103" y="84.6">IO134</text>
<text x="104.4" y="86">IO133</text>
<text x="104.4" y="87.4">IO151</text>
<text x="167.5" y="89.5">PHY_3.3VA</text>
<text x="104.4" y="94.5">IO104</text>
<text x="104.4" y="90.3">IO136</text>
<text x="104.4" y="91.7">IO149</text>
<text x="104.4" y="95.9">IO132</text>
<text x="104.4" y="97.3">IO121</text>
<text x="104.4" y="100.1">IO150</text>
<text x="104.4" y="101.5">IO148</text>
<text x="167.5" y="100.8">PHY_3.3V</text>
<text x="104.4" y="105.7">IO110</text>
<text x="104.4" y="107.1">IO131</text>
<text x="104.4" y="108.5">IO137</text>
<text x="104.4" y="112.8">IO128</text>
<text x="167.5" y="110.7">PHY_1.8VA</text>
<text x="104.4" y="117">IO130</text>
<text x="104.4" y="118.4">IO123</text>
<text x="104.4" y="119.8">IO118</text>
<text x="104.4" y="115.6">IO124</text>
<text x="167.5" y="117.7">PHY_1.8V</text>
<text x="26.8" y="129.7">+3.3V</text>
<text x="45" y="129.7">PHY_3.3VA</text>
<text x="84.5" y="131.1">PHY_1.8VA</text>
<text x="104.4" y="129.7">IO108</text>
<text x="104.4" y="131.1">IO119</text>
<text x="104.4" y="133.9">IO114</text>
<text x="104.4" y="132.5">IO120</text>
<text x="104.4" y="135.3">IO115</text>
<text x="104.4" y="136.7">IO105</text>
<text x="104.4" y="138.1">IO112</text>
<text x="104.4" y="139.5">IO113</text>
<text x="24" y="149.4">+3.3V</text>
<text x="65.2" y="150.1">PHY_3.3V</text>
<text x="85" y="150.8">PHY_1.8V</text>
<text x="222" y="155">+5V</text>
<text x="229.6" y="155">USB5V</text>
<text x="162.3" y="157.9">USB_PHY_D-</text>
<text x="162.3" y="159.3">USB_PHY_D+</text>
<text x="179.2" y="156.4">USB_PHY_VBUS</text>
<text x="56.4" y="167.7">+1.8V</text>
<text x="74.6" y="167.7">PHY_1.8VA</text>
<text x="207.4" y="164.9">USB_PHY_D-</text>
<text x="207.4" y="166.3">USB_PHY_D+</text>
<text x="207.4" y="167.7">IO116</text>
<text x="214.5" y="163.5">USB_PHY_VBUS</text>
<text x="228.6" y="164.9">USB_D-</text>
<text x="228.6" y="166.3">USB_D+</text>
<text x="207.4" y="169.1">IO109</text>
</g>
<g font-size="1.3" fill="#000080">
<text x="244.1" y="159.3">J11</text>
<text x="244.1" y="160.7">USB-B</text>
<text x="190.5" y="167.7">USB_1.1_D-</text>
<text x="190.5" y="169.1">USB_1.1_D+</text>
<text x="199" y="169.1">non connect</text>
</g>
<g font-size="1.2" fill="#000080">
<text x="25.4" y="126.8">POWER SUPPLY FILTERING</text>
<text x="45.2" y="126.8">Place bypass capacitors asclose as possible to 3500 pins.</text>
</g>
<g font-size=".9" fill="#000080">
<text x="137.9" y="65.4">U9</text>
<text x="115.7" y="71.8">R105</text>
<text x="118.7" y="71.6">33R</text>
<text x="115.7" y="73.2">R106</text>
<text x="115.7" y="74.6">R107</text>
<text x="115.7" y="76">R108</text>
<text x="115.7" y="77.4">R109</text>
<text x="118.7" y="73.1">33R</text>
<text x="118.7" y="74.5">33R</text>
<text x="118.7" y="75.9">33R</text>
<text x="118.7" y="77.3">33R</text>
<text x="115.7" y="80.2">R110</text>
<text x="115.7" y="81.7">R111</text>
<text x="118.7" y="80.1">33R</text>
<text x="118.7" y="81.5">33R</text>
<text x="115.7" y="84.5">R112</text>
<text x="115.7" y="85.9">R113</text>
<text x="115.7" y="87.3">R114</text>
<text x="118.7" y="84.3">33R</text>
<text x="118.7" y="85.7">33R</text>
<text x="118.7" y="87.1">33R</text>
<text x="118.7" y="90">33R</text>
<text x="184.9" y="85.7">C99</text>
<text x="184.9" y="90">2.2uF</text>
<text x="115.7" y="90.1">R115</text>
<text x="115.7" y="91.5">R116</text>
<text x="115.7" y="95.7">R118</text>
<text x="115.7" y="94.3">R117</text>
<text x="118.7" y="91.4">33R</text>
<text x="118.7" y="95.6">33R</text>
<text x="118.7" y="94.2">33R</text>
<text x="182" y="95.6">R138</text>
<text x="189.8" y="94">J12</text>
<text x="189.8" y="95">RST</text>
<text x="115.7" y="97.2">R119</text>
<text x="115.7" y="99.9">R120</text>
<text x="115.7" y="101.3">R121</text>
<text x="118.7" y="97">33R</text>
<text x="118.7" y="99.8">33R</text>
<text x="118.7" y="101.2">33R</text>
<text x="182" y="97">100K</text>
<text x="115.7" y="105.6">R122</text>
<text x="115.7" y="107">R123</text>
<text x="118.7" y="105.5">33R</text>
<text x="118.7" y="106.8">33R</text>
<text x="115.7" y="108.4">R124</text>
<text x="115.7" y="112.6">R125</text>
<text x="118.7" y="108.2">33R</text>
<text x="118.7" y="112.5">33R</text>
<text x="115.7" y="115.4">R126</text>
<text x="115.7" y="118.3">R128</text>
<text x="115.7" y="116.8">R127</text>
<text x="115.7" y="119.7">R129</text>
<text x="118.7" y="115.3">33R</text>
<text x="118.7" y="118.1">33R</text>
<text x="118.7" y="116.7">33R</text>
<text x="118.7" y="119.5">33R</text>
<text x="115.7" y="129.5">R130</text>
<text x="115.7" y="130.9">R131</text>
<text x="118.7" y="129.4">33R</text>
<text x="118.7" y="130.8">33R</text>
<text x="165.8" y="129.4">R141</text>
<text x="165.8" y="130.8">12.0K</text>
<text x="188.9" y="130.5">C100</text>
<text x="192.9" y="130.5">33pF</text>
<text x="196.1" y="130.5">50V</text>
<text x="30.4" y="137.1">0R</text>
<text x="31" y="133.6">R139</text>
<text x="41.2" y="135">FB1</text>
<text x="115.7" y="132.3">R132</text>
<text x="115.7" y="133.8">R133</text>
<text x="115.7" y="135.2">R134</text>
<text x="115.7" y="136.6">R135</text>
<text x="115.7" y="138">R136</text>
<text x="118.7" y="132.2">33R</text>
<text x="118.7" y="133.6">33R</text>
<text x="118.7" y="135">33R</text>
<text x="118.7" y="136.4">33R</text>
<text x="118.7" y="137.8">33R</text>
<text x="165.8" y="132.5">1/10W</text>
<text x="182.8" y="136.4">R143</text>
<text x="182.8" y="137.8">1M</text>
<text x="191.2" y="136.4">Y3</text>
<text x="30.4" y="138.6">0.1W</text>
<text x="37.4" y="140">500mA / 0.1DCR</text>
<text x="40.9" y="138.1">0805-BEAD</text>
<text x="50.7" y="139.2">C102</text>
<text x="50.7" y="140.5">0.1uF</text>
<text x="50.7" y="142.2">16V</text>
<text x="69" y="139.2">C107</text>
<text x="69" y="140.5">4.7uF</text>
<text x="69" y="142.2">6.3V</text>
<text x="90.2" y="140.7">C109</text>
<text x="90.2" y="141.9">4.7uF</text>
<text x="90.2" y="143.6">6.3V</text>
<text x="100" y="140.7">C111</text>
<text x="100" y="141.9">0.1uF</text>
<text x="100" y="143.6">16V</text>
<text x="115.7" y="139.4">R137</text>
<text x="118.7" y="139.2">33R</text>
<text x="182" y="140">1/10W</text>
<text x="190.5" y="138.6">24MHz</text>
<text x="234.2" y="140.7">J4</text>
<text x="188.9" y="144.9">C114</text>
<text x="192.9" y="144.9">33pF</text>
<text x="196" y="144.9">50V</text>
<text x="232.8" y="144.9">HDR_1x2</text>
<text x="26.8" y="155.4">0R</text>
<text x="28.2" y="151.9">R142</text>
<text x="225.6" y="156">R146</text>
<text x="26.8" y="156.8">0.1W</text>
<text x="42.2" y="157.6">C101</text>
<text x="42.2" y="158.8">0.1uF</text>
<text x="42.2" y="160.5">16V</text>
<text x="50.7" y="157.6">C104</text>
<text x="50.7" y="158.8">0.1uF</text>
<text x="50.7" y="160.5">16V</text>
<text x="60.5" y="157.6">C106</text>
<text x="60.5" y="158.8">0.1uF</text>
<text x="60.5" y="160.5">16V</text>
<text x="70.4" y="157.6">C108</text>
<text x="70.4" y="158.8">4.7uF</text>
<text x="70.4" y="160.5">6.3V</text>
<text x="90.2" y="160.4">C110</text>
<text x="90.2" y="161.6">4.7uF</text>
<text x="100" y="161.8">C112</text>
<text x="109.9" y="161.8">C113</text>
<text x="225.6" y="158.1">OPEN</text>
<text x="90.2" y="163.3">6.3V</text>
<text x="100" y="163">0.1uF</text>
<text x="100" y="164.7">16V</text>
<text x="109.9" y="163">0.1uF</text>
<text x="109.9" y="164.7">16V</text>
<text x="138" y="163.7">USB3500</text>
<text x="217.2" y="164.5">R102</text>
<text x="217.2" y="165.9">R103</text>
<text x="217.2" y="167.3">R144</text>
<text x="219.8" y="164.6">10R</text>
<text x="219.8" y="166">10R</text>
<text x="219.8" y="167.4">OPEN</text>
<text x="225.6" y="163">R104</text>
<text x="228.3" y="163.2">10R</text>
<text x="60.7" y="171.6">R140</text>
<text x="70.8" y="173.1">FB2</text>
<text x="217.2" y="168.7">R145</text>
<text x="219.8" y="168.8">OPEN</text>
<text x="60" y="175.2">0R</text>
<text x="60" y="176.6">0.1W</text>
<text x="67" y="178">500mA / 0.1DCR</text>
<text x="70.6" y="176.1">0805-BEAD</text>
<text x="80.3" y="177.2">C103</text>
<text x="80.3" y="178.5">0.1uF</text>
<text x="225.6" y="174.8">FB4</text>
<text x="228.5" y="174.6">0805-BEAD</text>
<text x="228.5" y="175.6">500mA / 0.1DCR</text>
<text x="80.3" y="180.2">16V</text>
<text x="231.3" y="180.1">C115</text>
<text x="231.3" y="181.4">0.1uF</text>
<text x="231.3" y="183">16V</text>
<text x="236.9" y="180.1">C116</text>
<text x="236.9" y="181.4">0.1uF</text>
<text x="236.9" y="183">16V</text>
<text x="208.8" y="195.6">A</text>
<text x="213.1" y="195.6">7035AZ</text>
<text x="255.4" y="195.6">A</text>
<text x="242.7" y="198.4">1</text>
<text x="251.2" y="198.4">1</text>
</g>
<g font-size=".9" fill="#800000">
<text x="124.2" y="72.1">ID_DIG</text>
<text x="124.2" y="73.5">IDPULLUP</text>
<text x="124.2" y="74.9">HOSTDISC</text>
<text x="124.2" y="77.7">DPPD</text>
<text x="124.2" y="76.3">DMPD</text>
<text x="124.2" y="80.5">SESSEND</text>
<text x="124.2" y="81.9">SESSVLD</text>
<text x="124.2" y="84.8">XCVRSEL0</text>
<text x="124.2" y="86.1">XCVRSEL1</text>
<text x="124.2" y="87.5">TERMSEL</text>
<text x="124.2" y="91.8">SUSPENDN</text>
<text x="124.2" y="90.4">USB_PHY_RESET</text>
<text x="124.2" y="94.6">VBUSVLD</text>
<text x="189.1" y="91.8">USB_PHY_RESET</text>
<text x="124.2" y="100.2">TXREADY</text>
<text x="124.2" y="101.6">TXVALID</text>
<text x="124.2" y="96">CHRGVBUS</text>
<text x="124.2" y="97.4">DISCHRGVBUS</text>
<text x="124.2" y="107.3">RXACTIVE</text>
<text x="124.2" y="105.9">RXVALID</text>
<text x="124.2" y="112.9">CLKOUT</text>
<text x="124.2" y="108.7">RXERROR</text>
<text x="124.2" y="119.9">OPMODE0</text>
<text x="124.2" y="118.5">OPMODE1</text>
<text x="124.2" y="117.1">LINESTATE0</text>
<text x="124.2" y="115.7">LINESTATE1</text>
<text x="124.2" y="131.2">DATA6</text>
<text x="124.2" y="129.8">DATA7</text>
<text x="124.2" y="136.9">DATA2</text>
<text x="124.2" y="135.4">DATA3</text>
<text x="124.2" y="134">DATA4</text>
<text x="124.2" y="132.6">DATA5</text>
<text x="124.2" y="139.7">DATA0</text>
<text x="124.2" y="138.3">DATA1</text>
<text x="225.8" y="142.5">USB_PHY_ID</text>
<text x="167.9" y="155.2">USB_PHY_ID</text>
</g>
<g font-size=".9" fill="#00f">
<text x="207.4" y="189.9">Title</text>
<text x="207.4" y="194.2">Size</text>
<text x="213.1" y="194.2">Document Number</text>
<text x="254" y="194.2">Rev</text>
<text x="207.4" y="198.4">Date:</text>
<text x="235.7" y="198.4">Sheet</text>
<text x="246.9" y="198.4">of</text>
</g>
</svg>
